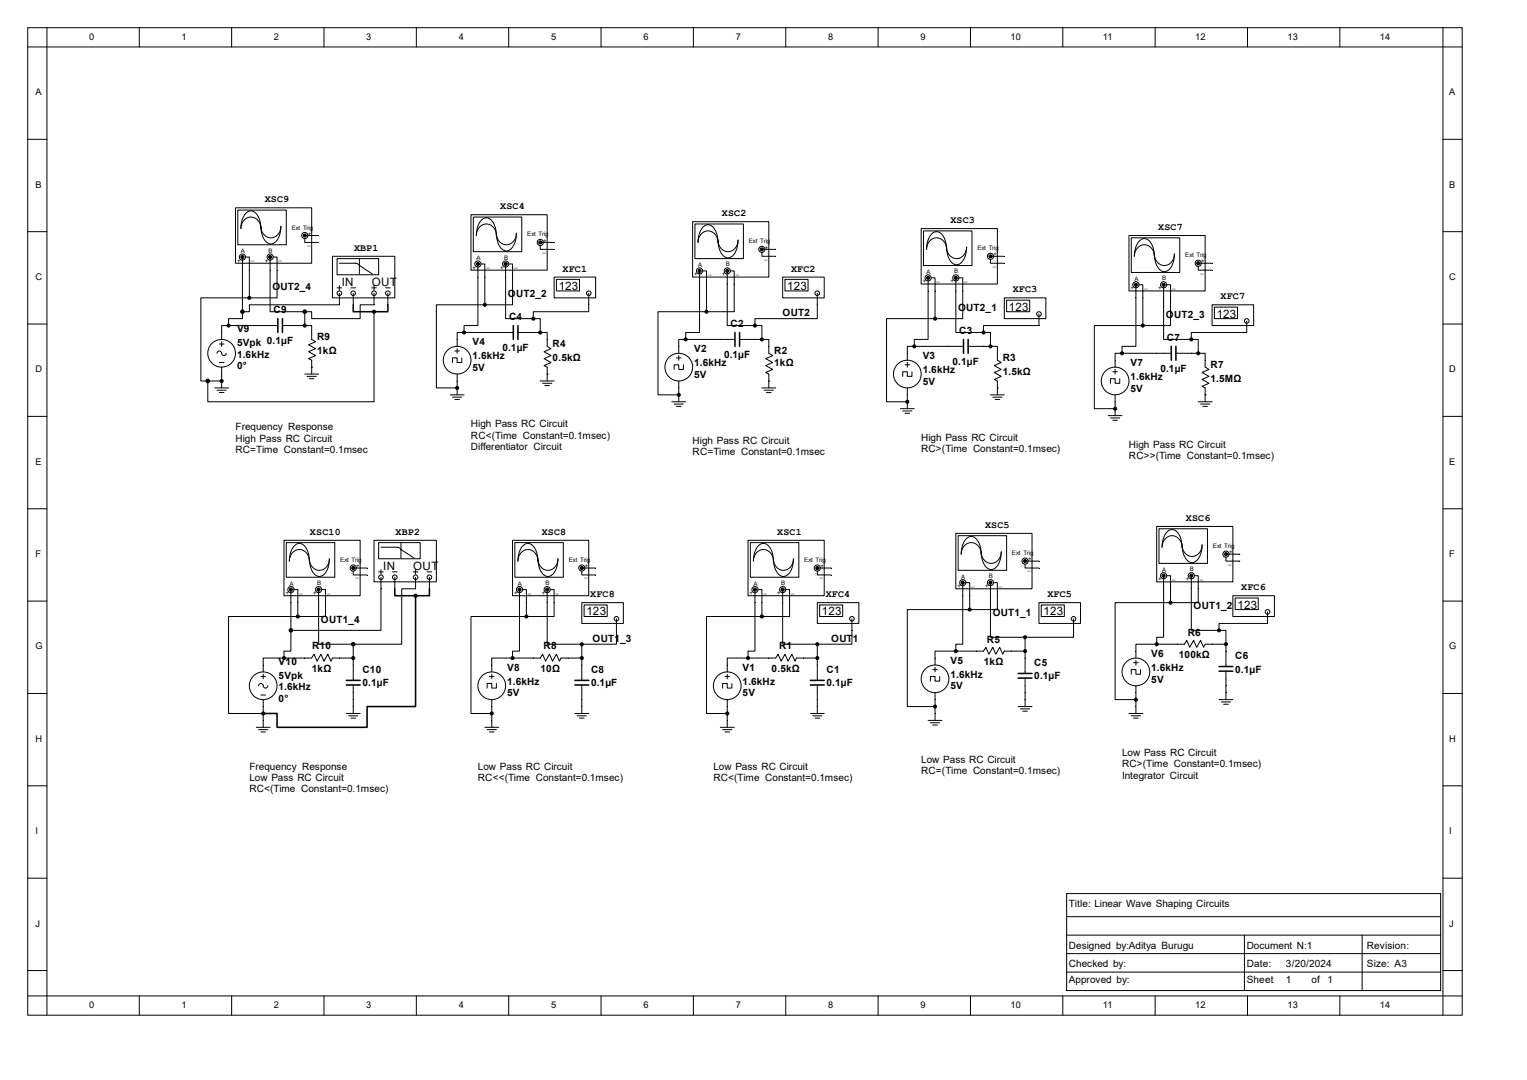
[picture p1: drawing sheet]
<svg xmlns="http://www.w3.org/2000/svg" width="420mm" height="297mm" viewBox="0 0 420 297" stroke-linecap="round" stroke-linejoin="round" font-family="sans-serif">
<g fill="none" stroke="#000" stroke-width=".28">
<path d="M7.6 7.6h394.6v271.6h-394.6zM7.6 12.9h394.6M12.9 7.6v271.6M38.3 7.6v5.3M63.7 7.6v5.3M89.1 7.6v5.3M114.5 7.6v5.3M139.9 7.6v5.3M165.3 7.6v5.3M190.7 7.6v5.3M216.1 7.6v5.3M241.5 7.6v5.3"/>
<path d="M266.9 7.6v5.3M292.3 7.6v5.3M317.7 7.6v5.3M343.1 7.6v5.3M368.5 7.6v5.3M396.9 7.6v271.6M7.6 38.3h5.3M396.9 38.3h5.3M7.6 63.7h5.3M396.9 63.7h5.3M7.6 89.1h5.3M186.1 98.4h1.2"/>
<path d="M186.7 95.2v2M186.7 97.8v1.3M198.1 93.3h4M203.4 93.3h4.2M211.5 95.2v2l1 .6-1.9 .8 1.9 1.1-1.9 .8 1.9 1.1-1.9 .8 .9 .5v3.8M396.9 89.1h5.3M7.6 114.5h5.3M59.1 106.7h3.8M59.7 107.3h2.5M60.3 107.9h1.3M61 104.8v1.9M83.8 102.9h3.8"/>
<path d="M84.5 103.5h2.5M85.1 104.1h1.3M85.7 101v1.9M123.8 108.6h3.8M124.5 109.2h2.5M125.1 109.9h1.3M125.7 106.7v1.9M148.6 104.8h3.8M149.2 105.4h2.6M149.9 106h1.2M150.5 102.9v1.9M184.8 110.5h3.8"/>
<path d="M185.4 111.1h2.6M186.1 111.8h1.2M186.7 104.8v1.9M186.7 108.6v1.9M188 100.3v1.3h-1.3v-1.3h-1.3v1.3M209.5 106.7h3.9M210.2 107.3h2.5M210.8 107.9h1.3M247.6 112.4h3.9M248.3 113h2.5M248.9 113.7h1.3M249.6 110.5v1.9"/>
<path d="M272.4 108.6h3.8M273 109.2h2.6M273.7 109.9h1.3M274.3 106.7v1.9M304.8 114.3h3.8M305.4 114.9h2.6M306.1 115.6h1.2M306.7 112.4v1.9M329.6 110.5h3.8M330.2 111.1h2.5M330.8 111.8h1.3M331.5 108.6v1.9"/>
<path d="M396.9 114.5h5.3M7.6 139.9h5.3M396.9 139.9h5.3M7.6 165.3h5.3M396.9 165.3h5.3M7.6 190.7h5.3M72.4 198.1v1.9M95.2 196.2h3.9M95.9 196.8h2.5M96.5 197.5h1.3M97.2 194.3v1.9M135.3 198.1v1.9"/>
<path d="M158.1 196.2h3.8M158.7 196.8h2.6M159.4 197.5h1.3M160 194.3v1.9M200 198.1v1.9M222.9 196.2h3.8M223.5 196.8h2.6M224.2 197.5h1.2M224.8 194.3v1.9M255.3 198.1h3.8M255.9 198.8h2.5M256.5 199.4h1.3"/>
<path d="M257.2 196.2v1.9M280 194.3h3.8M280.7 194.9h2.5M281.3 195.6h1.3M281.9 192.4v1.9M310.5 196.2h3.8M311.1 196.8h2.6M311.8 197.5h1.3M312.4 194.3v1.9M335.3 192.4h3.8M335.9 193h2.6M336.5 193.7h1.3"/>
<path d="M337.2 190.5v1.9M396.9 190.7h5.3M7.6 216.1h5.3M70.5 200h3.8M71.1 200.7h2.6M71.8 201.3h1.2M133.3 200h3.9M134 200.7h2.5M134.6 201.3h1.3M198.1 200h3.8M198.8 200.7h2.5M199.4 201.3h1.3"/>
<path d="M396.9 216.1h5.3M7.6 241.5h5.3M293.4 245.7h102.8v26.7h-102.8zM293.4 252.1h102.8M293.4 257.2h102.8M342.3 257.2v15.2M374.6 257.2v15.2M396.9 241.5h5.3M7.6 266.9h5.3M7.6 273.9h394.6M38.3 273.9v5.3M63.7 273.9v5.3"/>
<path d="M89.1 273.9v5.3M114.5 273.9v5.3M139.9 273.9v5.3M165.3 273.9v5.3M190.7 273.9v5.3M216.1 273.9v5.3M241.5 273.9v5.3M266.9 273.9v5.3M292.3 273.9v5.3M293.4 262.3h102.8M293.4 267.3h102.8M317.7 273.9v5.3"/>
<path d="M343.1 273.9v5.3M368.5 273.9v5.3M396.9 266.9h5.3"/>
<circle cx="186.7" cy="101" r="3.8"/>
</g>
<path d="M202.1 91.4v3.8M203.4 91.4v3.8" fill="none" stroke="#000" stroke-width=".42"/>
<path d="M190.5 61h21v15.2h-21z" fill="#fff"/>
<path d="M190.5 61h21v15.2h-21z" fill="none" stroke="#000" stroke-width=".28"/>
<path d="M191.2 61.6h13.3v9.5h-13.3z" fill="#fff"/>
<path d="M191.1 61.6h13.4v9.5h-13.4zM193.2 62.6a1.96 1.96 0 0 1 1.9-.8 1.96 1.96 0 0 1 1.6 1.4 7.1 7.1 0 0 1 .8 3.5 2.78 2.78 0 0 0-2.8-3.2 2.78 2.78 0 0 0-2.7 3.2 6.7 6.7 0 0 1 1.2-4.1zM197.5 66a2.78 2.78 0 0 0 2.7 3.2 2.78 2.78 0 0 0 2.8-3.2 5.2 5.2 0 0 1-2.2 4.8 2.45 2.45 0 0 1-2.8-2z" fill="none" stroke="#000" stroke-width=".28"/>
<g fill="#fff" stroke="#000" stroke-width=".28">
<circle cx="200" cy="74.5" r=".85"/>
<circle cx="192.4" cy="74.5" r=".85"/>
<circle cx="209.6" cy="68.6" r=".85"/>
</g>
<g fill="none" stroke="#000" stroke-width=".28">
<path d="M192.4 74.9v3.2M193.3 74.5h1v3.6M200 74.5v3.6M200.9 74.5h1v3.6M209.5 69.4v1.1h3.9M209.8 68.6h3.6M249.6 97.2v1.9M249.6 99.7v1.3M261 95.2h4M266.3 95.2h4.2M274.3 97.2v1.9l1.1 .6-1.9 .8 1.9 1.1-1.9 .8 1.9 1.1-1.9 .9 .8 .4v1.9M248.9 100.3h1.3"/>
<path d="M249.6 106.7v1.9M250.8 102.2v1.3h-1.2v-1.3h-1.3v1.3"/>
<circle cx="249.6" cy="102.9" r="3.8"/>
</g>
<g fill="#000" stroke="#000" stroke-width=".28">
<circle cx="192.4" cy="74.5" r=".42"/>
<circle cx="200" cy="74.5" r=".42"/>
<circle cx="209.5" cy="68.6" r=".42"/>
<circle cx="188.6" cy="93.3" r=".42"/>
<circle cx="194.3" cy="85.7" r=".42"/>
<circle cx="209.5" cy="93.3" r=".42"/>
<circle cx="186.7" cy="108.6" r=".42"/>
</g>
<path d="M265 93.3v3.9M266.3 93.3v3.9" fill="none" stroke="#000" stroke-width=".42"/>
<path d="M253.4 62.9h20.9v15.2h-20.9z" fill="#fff"/>
<path d="M253.4 62.9h20.9v15.2h-20.9z" fill="none" stroke="#000" stroke-width=".28"/>
<path d="M254 63.5h13.3v9.5h-13.3z" fill="#fff"/>
<path d="M254 63.5h13.3v9.5h-13.3zM256.1 64.5a1.96 1.96 0 0 1 1.9-.8 1.96 1.96 0 0 1 1.5 1.4 7.1 7.1 0 0 1 .8 3.5 2.78 2.78 0 0 0-2.7-3.2 2.78 2.78 0 0 0-2.8 3.2 6.7 6.7 0 0 1 1.3-4.1zM260.3 67.9a2.78 2.78 0 0 0 2.8 3.2 2.78 2.78 0 0 0 2.8-3.2 5.2 5.2 0 0 1-2.2 4.8 2.45 2.45 0 0 1-2.9-2z" fill="none" stroke="#000" stroke-width=".28"/>
<g fill="#fff" stroke="#000" stroke-width=".28">
<circle cx="262.9" cy="76.4" r=".85"/>
<circle cx="255.3" cy="76.4" r=".85"/>
<circle cx="272.4" cy="70.5" r=".85"/>
</g>
<g fill="none" stroke="#000" stroke-width=".28">
<path d="M255.3 76.8v3.2M256.1 76.4h1.1v3.6M262.9 76.4v3.6M263.7 76.4h1.1v3.6M272.4 71.3v1.1h3.8M272.6 70.5h3.6M125.1 96.5h1.3M125.7 93.3v1.9M125.7 95.9v1.3M127 98.4v1.3h-1.3v-1.3h-1.2v1.3M137.2 91.4h4M142.5 91.4h4.2"/>
<path d="M150.5 93.3v2l1.1 .6-2 .8 2 1.1-2 .8 2 1.1-2 .8 .9 .5v1.9M125.7 102.9v1.9"/>
<circle cx="125.7" cy="99.1" r="3.8"/>
</g>
<g fill="#000" stroke="#000" stroke-width=".28">
<circle cx="255.3" cy="76.4" r=".42"/>
<circle cx="262.9" cy="76.4" r=".42"/>
<circle cx="272.4" cy="70.5" r=".42"/>
<circle cx="251.5" cy="95.2" r=".42"/>
<circle cx="257.2" cy="87.6" r=".42"/>
<circle cx="272.4" cy="95.2" r=".42"/>
<circle cx="249.6" cy="110.5" r=".42"/>
</g>
<path d="M141.2 89.5v3.8M142.5 89.5v3.8" fill="none" stroke="#000" stroke-width=".42"/>
<path d="M129.6 59.1h20.9v15.2h-20.9z" fill="#fff"/>
<path d="M129.5 59.1h21v15.2h-21z" fill="none" stroke="#000" stroke-width=".28"/>
<path d="M130.2 59.7h13.3v9.5h-13.3z" fill="#fff"/>
<path d="M130.2 59.7h13.3v9.5h-13.3zM132.2 60.7a1.96 1.96 0 0 1 2-.8 1.96 1.96 0 0 1 1.5 1.4 7.1 7.1 0 0 1 .8 3.5 2.78 2.78 0 0 0-2.7-3.2 2.78 2.78 0 0 0-2.8 3.2 6.7 6.7 0 0 1 1.2-4.1zM136.5 64.1a2.78 2.78 0 0 0 2.8 3.2 2.78 2.78 0 0 0 2.7-3.2 5.2 5.2 0 0 1-2.2 4.8 2.45 2.45 0 0 1-2.8-2z" fill="none" stroke="#000" stroke-width=".28"/>
<g fill="#fff" stroke="#000" stroke-width=".28">
<circle cx="139.1" cy="72.6" r=".85"/>
<circle cx="131.4" cy="72.6" r=".85"/>
<circle cx="148.6" cy="66.7" r=".85"/>
</g>
<g fill="none" stroke="#000" stroke-width=".28">
<path d="M131.4 73v3.2M132.3 72.6h1v3.6M139.1 72.6v3.6M139.9 72.6h1.1v3.6M148.6 67.5v1.1h3.8M148.8 66.7h3.6M199.4 186.1h1.3M200 182.9v1.9M200 185.4v1.3M200 192.4v1.9M201.3 188v1.2h-1.3v-1.2h-1.2v1.2M211.5 181h1.9l.6-1.1 .8 1.9 1.1-1.9 .8 1.9 1.1-1.9 .9 1.9 .4-.8h1.9"/>
<path d="M224.8 182.9v4.2M224.8 188.4v4"/>
<circle cx="200" cy="188.6" r="3.8"/>
</g>
<g fill="#000" stroke="#000" stroke-width=".28">
<circle cx="131.4" cy="72.6" r=".42"/>
<circle cx="139.1" cy="72.6" r=".42"/>
<circle cx="148.6" cy="66.7" r=".42"/>
<circle cx="127.6" cy="91.4" r=".42"/>
<circle cx="133.3" cy="83.8" r=".42"/>
<circle cx="148.6" cy="91.4" r=".42"/>
<circle cx="125.7" cy="106.7" r=".42"/>
</g>
<path d="M222.9 187.1h3.8M222.9 188.4h3.8" fill="none" stroke="#000" stroke-width=".42"/>
<path d="M205.8 148.6h20.9v15.2h-20.9z" fill="#fff"/>
<path d="M205.7 148.6h21v15.2h-21z" fill="none" stroke="#000" stroke-width=".28"/>
<path d="M206.4 149.3h13.3v9.4h-13.3z" fill="#fff"/>
<path d="M206.4 149.2h13.3v9.5h-13.3zM208.4 150.3a1.96 1.96 0 0 1 2-.8 1.96 1.96 0 0 1 1.5 1.4 7.1 7.1 0 0 1 .8 3.4 2.78 2.78 0 0 0-2.7-3.2 2.78 2.78 0 0 0-2.8 3.2 6.7 6.7 0 0 1 1.2-4zM212.7 153.7a2.78 2.78 0 0 0 2.8 3.1 2.78 2.78 0 0 0 2.7-3.1 5.2 5.2 0 0 1-2.2 4.7 2.45 2.45 0 0 1-2.8-2z" fill="none" stroke="#000" stroke-width=".28"/>
<g fill="#fff" stroke="#000" stroke-width=".28">
<circle cx="215.3" cy="162.1" r=".85"/>
<circle cx="207.6" cy="162.1" r=".85"/>
<circle cx="224.8" cy="156.2" r=".85"/>
</g>
<g fill="none" stroke="#000" stroke-width=".28">
<path d="M224.8 157.1v1h3.8M225 156.2h3.6M207.6 162.6v3.1M208.5 162.1h1v3.6M215.3 162.1v3.6M216.1 162.1h1.1v3.6M268.6 179.1h1.9l.6-1.1 .9 1.9 1.1-1.9 .8 1.9 1.1-1.9 .8 1.9 .4-.8h1.9M256.5 184.1h1.3M257.2 181v1.9M257.2 183.5v1.3M257.2 190.5v1.9M258.4 186.1v1.2h-1.2v-1.2h-1.3v1.2"/>
<path d="M281.9 181v4.2M281.9 186.5v4"/>
<circle cx="257.2" cy="186.7" r="3.8"/>
</g>
<g fill="#000" stroke="#000" stroke-width=".28">
<circle cx="224.8" cy="156.2" r=".42"/>
<circle cx="207.6" cy="162.1" r=".42"/>
<circle cx="209.5" cy="169.5" r=".42"/>
<circle cx="215.3" cy="162.1" r=".42"/>
<circle cx="200" cy="196.2" r=".42"/>
<circle cx="205.7" cy="181" r=".42"/>
<circle cx="224.8" cy="181" r=".42"/>
</g>
<path d="M280 185.2h3.8M280 186.5h3.8" fill="none" stroke="#000" stroke-width=".42"/>
<path d="M262.9 146.7h20.9v15.2h-20.9z" fill="#fff"/>
<path d="M262.9 146.7h20.9v15.2h-20.9z" fill="none" stroke="#000" stroke-width=".28"/>
<path d="M263.6 147.4h13.3v9.4h-13.3z" fill="#fff"/>
<path d="M263.5 147.3h13.4v9.5h-13.4zM265.6 148.4a1.96 1.96 0 0 1 1.9-.8 1.96 1.96 0 0 1 1.6 1.4 7.1 7.1 0 0 1 .8 3.4 2.78 2.78 0 0 0-2.8-3.2 2.78 2.78 0 0 0-2.7 3.2 6.7 6.7 0 0 1 1.2-4zM269.9 151.8a2.78 2.78 0 0 0 2.7 3.1 2.78 2.78 0 0 0 2.8-3.1 5.2 5.2 0 0 1-2.2 4.7 2.45 2.45 0 0 1-2.9-2z" fill="none" stroke="#000" stroke-width=".28"/>
<g fill="#fff" stroke="#000" stroke-width=".28">
<circle cx="272.4" cy="160.2" r=".85"/>
<circle cx="264.8" cy="160.2" r=".85"/>
<circle cx="281.9" cy="154.3" r=".85"/>
</g>
<g fill="none" stroke="#000" stroke-width=".28">
<path d="M281.9 155.2v1h3.8M282.2 154.3h3.5M264.8 160.7v3.1M265.6 160.2h1.1v3.6M272.4 160.2v3.6M273.3 160.2h1v3.6M312.4 179.1v1.9M323.8 177.2h2l.6-1.1 .8 1.9 1.1-1.9 .8 1.9 1.1-1.9 .8 1.9 .5-.8h1.9M337.2 179.1v4.2M311.8 182.2h1.3M312.4 181.6v1.3M312.4 188.6v1.9"/>
<path d="M313.7 184.1v1.3h-1.3v-1.3h-1.3v1.3M337.2 184.6v4"/>
<circle cx="312.4" cy="184.8" r="3.8"/>
</g>
<g fill="#000" stroke="#000" stroke-width=".28">
<circle cx="281.9" cy="154.3" r=".42"/>
<circle cx="262.9" cy="179.1" r=".42"/>
<circle cx="264.8" cy="160.2" r=".42"/>
<circle cx="266.7" cy="167.6" r=".42"/>
<circle cx="272.4" cy="160.2" r=".42"/>
<circle cx="281.9" cy="179.1" r=".42"/>
<circle cx="257.2" cy="194.3" r=".42"/>
</g>
<path d="M335.3 183.3h3.8M335.3 184.6h3.8" fill="none" stroke="#000" stroke-width=".42"/>
<path d="M318.2 144.8h20.9v15.2h-20.9z" fill="#fff"/>
<path d="M318.1 144.8h21v15.2h-21z" fill="none" stroke="#000" stroke-width=".28"/>
<path d="M318.8 145.5h13.3v9.4h-13.3z" fill="#fff"/>
<path d="M318.8 145.4h13.3v9.5h-13.3zM320.8 146.5a1.96 1.96 0 0 1 2-.8 1.96 1.96 0 0 1 1.5 1.4 7.1 7.1 0 0 1 .8 3.4 2.78 2.78 0 0 0-2.7-3.2 2.78 2.78 0 0 0-2.8 3.2 6.7 6.7 0 0 1 1.2-4zM325.1 149.9a2.78 2.78 0 0 0 2.8 3.1 2.78 2.78 0 0 0 2.7-3.1 5.2 5.2 0 0 1-2.2 4.7 2.45 2.45 0 0 1-2.8-2z" fill="none" stroke="#000" stroke-width=".28"/>
<g fill="#fff" stroke="#000" stroke-width=".28">
<circle cx="327.7" cy="158.3" r=".85"/>
<circle cx="320" cy="158.3" r=".85"/>
<circle cx="337.2" cy="152.4" r=".85"/>
</g>
<path d="M320 158.7v3.2M320.9 158.3h1v3.6M327.7 158.3v3.6M328.5 158.3h1.1v3.6M337.2 153.2v1.1h3.8M337.4 152.4h3.6" fill="none" stroke="#000" stroke-width=".28"/>
<g fill="#000" stroke="#000" stroke-width=".28">
<circle cx="320" cy="158.3" r=".42"/>
<circle cx="327.7" cy="158.3" r=".42"/>
<circle cx="337.2" cy="152.4" r=".42"/>
<circle cx="318.1" cy="177.2" r=".42"/>
<circle cx="321.9" cy="165.7" r=".42"/>
<circle cx="337.2" cy="177.2" r=".42"/>
<circle cx="312.4" cy="192.4" r=".42"/>
</g>
<path d="M152.4 76.2h11.4v5.7h-11.4z" fill="#fff"/>
<path d="M152.4 76.2h11.4v5.7h-11.4z" fill="none" stroke="#000" stroke-width=".28"/>
<circle cx="161.9" cy="80.6" r=".64" fill="#fff" stroke="#000" stroke-width=".28"/>
<path d="M161.9 80.6v1.3" fill="none" stroke="#000" stroke-width=".28"/>
<path d="M153.1 76.9h6.3v3.1h-6.3z" fill="#fff"/>
<path d="M153 76.8h6.4v3.2h-6.4zM161.9 81.9v1.9" fill="none" stroke="#000" stroke-width=".28"/>
<g fill="#000" stroke="#000" stroke-width=".28">
<circle cx="146.7" cy="87.6" r=".42"/>
<circle cx="207.6" cy="89.5" r=".42"/>
</g>
<path d="M215.3 76.2h11.4v5.7h-11.4z" fill="#fff"/>
<path d="M215.3 76.2h11.4v5.7h-11.4z" fill="none" stroke="#000" stroke-width=".28"/>
<circle cx="224.8" cy="80.6" r=".64" fill="#fff" stroke="#000" stroke-width=".28"/>
<path d="M224.8 80.6v1.3" fill="none" stroke="#000" stroke-width=".28"/>
<path d="M215.9 76.9h6.3v3.1h-6.3z" fill="#fff"/>
<path d="M215.9 76.8h6.3v3.2h-6.3zM224.8 81.9v1.9" fill="none" stroke="#000" stroke-width=".28"/>
<path d="M276.3 82h11.4v5.6h-11.4z" fill="#fff"/>
<path d="M276.2 81.9h11.5v5.7h-11.5z" fill="none" stroke="#000" stroke-width=".28"/>
<circle cx="285.7" cy="86.4" r=".64" fill="#fff" stroke="#000" stroke-width=".28"/>
<path d="M285.7 86.4v1.2" fill="none" stroke="#000" stroke-width=".28"/>
<path d="M276.9 82.6h6.3v3.1h-6.3z" fill="#fff"/>
<path d="M276.9 82.5h6.3v3.2h-6.3zM285.7 87.6v1.9" fill="none" stroke="#000" stroke-width=".28"/>
<g fill="#000" stroke="#000" stroke-width=".28">
<circle cx="270.5" cy="91.4" r=".42"/>
<circle cx="224.8" cy="177.2" r=".42"/>
</g>
<path d="M224.8 165.8h11.4v5.6h-11.4z" fill="#fff"/>
<path d="M224.8 165.7h11.4v5.7h-11.4z" fill="none" stroke="#000" stroke-width=".28"/>
<circle cx="234.3" cy="170.2" r=".64" fill="#fff" stroke="#000" stroke-width=".28"/>
<path d="M234.3 170.2v1.2" fill="none" stroke="#000" stroke-width=".28"/>
<path d="M225.5 166.4h6.3v3.1h-6.3z" fill="#fff"/>
<path d="M225.4 166.4h6.4v3.1h-6.4zM234.3 171.4v2" fill="none" stroke="#000" stroke-width=".28"/>
<path d="M285.8 165.8h11.4v5.6h-11.4z" fill="#fff"/>
<path d="M285.7 165.7h11.5v5.7h-11.5z" fill="none" stroke="#000" stroke-width=".28"/>
<circle cx="295.3" cy="170.2" r=".64" fill="#fff" stroke="#000" stroke-width=".28"/>
<path d="M295.3 170.2v1.2" fill="none" stroke="#000" stroke-width=".28"/>
<path d="M286.4 166.4h6.3v3.1h-6.3z" fill="#fff"/>
<path d="M286.4 166.4h6.3v3.1h-6.3zM295.3 171.4v2" fill="none" stroke="#000" stroke-width=".28"/>
<circle cx="281.9" cy="175.3" r=".42" fill="#000" stroke="#000" stroke-width=".28"/>
<path d="M339.1 163.9h11.4v5.6h-11.4z" fill="#fff"/>
<path d="M339.1 163.8h11.4v5.7h-11.4z" fill="none" stroke="#000" stroke-width=".28"/>
<circle cx="348.6" cy="168.3" r=".64" fill="#fff" stroke="#000" stroke-width=".28"/>
<path d="M348.6 168.3v1.2" fill="none" stroke="#000" stroke-width=".28"/>
<path d="M339.8 164.5h6.3v3.1h-6.3z" fill="#fff"/>
<g fill="none" stroke="#000" stroke-width=".28">
<path d="M306.7 99.1v1.9M318.1 97.2h4.1M323.4 97.2h4.3M331.5 99.1v1.9l1 .6-1.9 .8 1.9 1.1-1.9 .9 1.9 1-1.9 .9 .9 .4v1.9M306.1 102.2h1.2M306.7 101.6v1.3M306.7 108.6v1.9M308 104.1v1.3h-1.3v-1.3h-1.3v1.3M339.7 164.5h6.4v3.1h-6.4zM348.6 169.5v1.9"/>
<circle cx="306.7" cy="104.8" r="3.8"/>
</g>
<circle cx="335.3" cy="173.4" r=".42" fill="#000" stroke="#000" stroke-width=".28"/>
<path d="M322.2 95.2v3.9M323.4 95.2v3.9" fill="none" stroke="#000" stroke-width=".42"/>
<path d="M310.6 64.8h20.9v15.2h-20.9z" fill="#fff"/>
<path d="M310.5 64.8h21v15.2h-21z" fill="none" stroke="#000" stroke-width=".28"/>
<path d="M311.2 65.4h13.3v9.5h-13.3z" fill="#fff"/>
<path d="M311.1 65.4h13.4v9.5h-13.4zM313.2 66.4a1.96 1.96 0 0 1 1.9-.8 1.96 1.96 0 0 1 1.6 1.4 7.1 7.1 0 0 1 .8 3.5 2.78 2.78 0 0 0-2.8-3.2 2.78 2.78 0 0 0-2.7 3.2 6.7 6.7 0 0 1 1.2-4.1zM317.5 69.9a2.78 2.78 0 0 0 2.8 3.1 2.78 2.78 0 0 0 2.7-3.1 5.2 5.2 0 0 1-2.2 4.7 2.45 2.45 0 0 1-2.8-2z" fill="none" stroke="#000" stroke-width=".28"/>
<g fill="#fff" stroke="#000" stroke-width=".28">
<circle cx="320" cy="78.3" r=".85"/>
<circle cx="312.4" cy="78.3" r=".85"/>
<circle cx="329.6" cy="72.4" r=".85"/>
</g>
<path d="M312.4 78.7v3.2M313.3 78.3h1v3.6M320 78.3v3.6M320.9 78.3h1v3.6M329.6 73.2v1.1h3.8M329.8 72.4h3.6" fill="none" stroke="#000" stroke-width=".28"/>
<g fill="#000" stroke="#000" stroke-width=".28">
<circle cx="312.4" cy="78.3" r=".42"/>
<circle cx="320" cy="78.3" r=".42"/>
<circle cx="329.6" cy="72.4" r=".42"/>
<circle cx="308.6" cy="97.2" r=".42"/>
<circle cx="314.3" cy="89.5" r=".42"/>
<circle cx="329.6" cy="97.2" r=".42"/>
<circle cx="306.7" cy="112.4" r=".42"/>
</g>
<path d="M333.4 83.9h11.4v5.6h-11.4z" fill="#fff"/>
<path d="M333.4 83.8h11.4v5.7h-11.4z" fill="none" stroke="#000" stroke-width=".28"/>
<circle cx="342.9" cy="88.3" r=".64" fill="#fff" stroke="#000" stroke-width=".28"/>
<path d="M342.9 88.3v1.2" fill="none" stroke="#000" stroke-width=".28"/>
<path d="M334.1 84.5h6.3v3.1h-6.3z" fill="#fff"/>
<g fill="none" stroke="#000" stroke-width=".28">
<path d="M334 84.5h6.4v3.1h-6.4zM342.9 89.5v1.9M134.6 186.1h1.3M135.3 182.9v1.9M135.3 185.4v1.3M135.3 192.4v1.9M136.5 188v1.2h-1.2v-1.2h-1.3v1.2M146.7 181h1.9l.6-1.1 .9 1.9 1-1.9 .9 1.9 1-1.9 .9 1.9 .4-.8h1.9M160 182.9v4.2M160 188.4v4"/>
<circle cx="135.3" cy="188.6" r="3.8"/>
</g>
<circle cx="327.7" cy="93.3" r=".42" fill="#000" stroke="#000" stroke-width=".28"/>
<path d="M158.1 187.1h3.8M158.1 188.4h3.8" fill="none" stroke="#000" stroke-width=".42"/>
<path d="M141 148.6h20.9v15.2h-20.9z" fill="#fff"/>
<path d="M141 148.6h20.9v15.2h-20.9z" fill="none" stroke="#000" stroke-width=".28"/>
<path d="M141.6 149.3h13.3v9.4h-13.3z" fill="#fff"/>
<path d="M141.6 149.2h13.3v9.5h-13.3zM143.7 150.3a1.96 1.96 0 0 1 1.9-.8 1.96 1.96 0 0 1 1.5 1.4 7.1 7.1 0 0 1 .9 3.4 2.78 2.78 0 0 0-2.8-3.2 2.78 2.78 0 0 0-2.7 3.2 6.7 6.7 0 0 1 1.2-4zM148 153.7a2.78 2.78 0 0 0 2.7 3.1 2.78 2.78 0 0 0 2.8-3.1 5.2 5.2 0 0 1-2.2 4.7 2.45 2.45 0 0 1-2.9-2z" fill="none" stroke="#000" stroke-width=".28"/>
<g fill="#fff" stroke="#000" stroke-width=".28">
<circle cx="150.5" cy="162.1" r=".85"/>
<circle cx="142.9" cy="162.1" r=".85"/>
<circle cx="160" cy="156.2" r=".85"/>
</g>
<path d="M160 157.1v1h3.8M160.2 156.2h3.6M142.9 162.6v3.1M143.7 162.1h1.1v3.6M150.5 162.1v3.6M151.3 162.1h1.1v3.6" fill="none" stroke="#000" stroke-width=".28"/>
<g fill="#000" stroke="#000" stroke-width=".28">
<circle cx="160" cy="156.2" r=".42"/>
<circle cx="142.9" cy="162.1" r=".42"/>
<circle cx="144.8" cy="169.5" r=".42"/>
<circle cx="150.5" cy="162.1" r=".42"/>
<circle cx="160" cy="177.2" r=".42"/>
<circle cx="135.3" cy="196.2" r=".42"/>
<circle cx="141" cy="181" r=".42"/>
<circle cx="160" cy="181" r=".42"/>
</g>
<path d="M160.1 165.8h11.3v5.6h-11.3z" fill="#fff"/>
<path d="M160 165.7h11.4v5.7h-11.4z" fill="none" stroke="#000" stroke-width=".28"/>
<circle cx="169.5" cy="170.2" r=".64" fill="#fff" stroke="#000" stroke-width=".28"/>
<path d="M169.5 170.2v1.2" fill="none" stroke="#000" stroke-width=".28"/>
<path d="M160.7 166.4h6.3v3.1h-6.3z" fill="#fff"/>
<g fill="none" stroke="#000" stroke-width=".28">
<path d="M59.7 97.2a.68 .68 0 0 1 .8-.7 .68 .68 0 0 1 .5 .9l.6 .4 .4-.2 .2-.4M60.3 94.6h1.3M60.3 99.7h1.3M61 91.4v1.9M61 94v1.2M72.4 89.5h4M77.7 89.5h4.2M85.7 91.4v1.9l1.1 .7-1.9 .8 1.9 1.1-1.9 .8 1.9 1.1-1.9 .8 .8 .5v1.9M61 101v1.9M160.7 166.4h6.3v3.1h-6.3zM169.5 171.4v2"/>
<circle cx="61" cy="97.2" r="3.8"/>
</g>
<path d="M76.4 87.6v3.8M77.7 87.6v3.8" fill="none" stroke="#000" stroke-width=".42"/>
<path d="M64.8 57.2h20.9v15.2h-20.9z" fill="#fff"/>
<path d="M64.8 57.1h20.9v15.3h-20.9z" fill="none" stroke="#000" stroke-width=".28"/>
<path d="M65.4 57.8h13.3v9.5h-13.3z" fill="#fff"/>
<path d="M65.4 57.8h13.3v9.5h-13.3zM67.5 58.8a1.96 1.96 0 0 1 1.9-.8 1.96 1.96 0 0 1 1.5 1.4 7.1 7.1 0 0 1 .9 3.5 2.78 2.78 0 0 0-2.8-3.2 2.78 2.78 0 0 0-2.7 3.2 6.7 6.7 0 0 1 1.2-4.1zM71.8 62.2a2.78 2.78 0 0 0 2.7 3.2 2.78 2.78 0 0 0 2.8-3.2 5.2 5.2 0 0 1-2.2 4.8 2.45 2.45 0 0 1-2.9-2z" fill="none" stroke="#000" stroke-width=".28"/>
<g fill="#fff" stroke="#000" stroke-width=".28">
<circle cx="74.3" cy="70.7" r=".85"/>
<circle cx="66.7" cy="70.7" r=".85"/>
<circle cx="83.8" cy="64.8" r=".85"/>
</g>
<path d="M66.7 71.1v3.2M67.5 70.7h1.1v3.6M74.3 70.7v3.6M75.1 70.7h1.1v3.6M83.8 65.6v1.1h3.8M84 64.8h3.6" fill="none" stroke="#000" stroke-width=".28"/>
<g fill="#000" stroke="#000" stroke-width=".28">
<circle cx="66.7" cy="70.7" r=".42"/>
<circle cx="74.3" cy="70.7" r=".42"/>
<circle cx="83.8" cy="64.8" r=".42"/>
<circle cx="62.9" cy="89.5" r=".42"/>
<circle cx="68.6" cy="81.9" r=".42"/>
<circle cx="83.8" cy="89.5" r=".42"/>
<circle cx="61" cy="104.8" r=".42"/>
</g>
<path d="M91.5 70.5h17.1v11.4h-17.1z" fill="#fff"/>
<path d="M91.4 70.5h17.2v11.4h-17.2z" fill="none" stroke="#000" stroke-width=".28"/>
<path d="M92.8 71.2h11.3v4.4h-11.3z" fill="#fff"/>
<path d="M92.7 71.1h11.4v4.5h-11.4zM93.3 72.4h4.5l.7 .2 .4 .5M98.8 73l3.6 2.4M98.8 71.3v4.1" fill="none" stroke="#000" stroke-width=".28"/>
<circle cx="93.3" cy="80.6" r=".64" fill="#fff" stroke="#000" stroke-width=".28"/>
<path d="M92.7 79.2h1.3M93.3 80.6v1.3" fill="none" stroke="#000" stroke-width=".28"/>
<circle cx="97.2" cy="80.6" r=".64" fill="#fff" stroke="#000" stroke-width=".28"/>
<path d="M96.5 79.2h1.3M97.2 80.6v1.3" fill="none" stroke="#000" stroke-width=".28"/>
<circle cx="102.9" cy="80.6" r=".64" fill="#fff" stroke="#000" stroke-width=".28"/>
<path d="M102.2 79.2h1.3M102.9 80.6v1.3" fill="none" stroke="#000" stroke-width=".28"/>
<circle cx="106.7" cy="80.6" r=".64" fill="#fff" stroke="#000" stroke-width=".28"/>
<g fill="none" stroke="#000" stroke-width=".28">
<path d="M93.3 78.5v1.3M102.9 78.5v1.3M106 79.2h1.3M93.3 81.9v1.9M97.2 81.9v1.9M102.9 81.9v1.9M106.7 80.6v3.2M71.8 186.1h1.2M71.8 191.1h1.2M72.4 182.9v1.9M72.4 185.4v1.3M72.4 192.4v1.9"/>
<path d="M73.7 188.6a.68 .68 0 0 1-.8 .6 .68 .68 0 0 1-.6-.9l-.3-.3h-.5l-.4 .6M83.8 181h1.9l.7-1.1 .8 1.9 1.1-1.9 .8 1.9 1.1-1.9 .8 1.9 .4-.8h1.9M97.2 182.9v4.2M97.2 188.4v4"/>
<circle cx="72.4" cy="188.6" r="3.8"/>
</g>
<circle cx="102.9" cy="85.7" r=".42" fill="#000" stroke="#000" stroke-width=".28"/>
<g fill="#000" stroke="#000" stroke-width=".42">
<circle cx="66.7" cy="85.7" r=".42"/>
<circle cx="83.8" cy="85.7" r=".42"/>
<circle cx="57.1" cy="104.8" r=".42"/>
</g>
<path d="M95.2 187.1h3.9M95.2 188.4h3.9" fill="none" stroke="#000" stroke-width=".42"/>
<path d="M78.1 148.6h21v15.2h-21z" fill="#fff"/>
<path d="M78.1 148.6h21v15.2h-21z" fill="none" stroke="#000" stroke-width=".28"/>
<path d="M78.8 149.3h13.3v9.4h-13.3z" fill="#fff"/>
<path d="M78.7 149.2h13.4v9.5h-13.4zM80.8 150.3a1.96 1.96 0 0 1 1.9-.8 1.96 1.96 0 0 1 1.6 1.4 7.1 7.1 0 0 1 .8 3.4 2.78 2.78 0 0 0-2.8-3.2 2.78 2.78 0 0 0-2.7 3.2 6.7 6.7 0 0 1 1.2-4zM85.1 153.7a2.78 2.78 0 0 0 2.7 3.1 2.78 2.78 0 0 0 2.8-3.1 5.2 5.2 0 0 1-2.2 4.7 2.45 2.45 0 0 1-2.8-2z" fill="none" stroke="#000" stroke-width=".28"/>
<g fill="#fff" stroke="#000" stroke-width=".28">
<circle cx="87.6" cy="162.1" r=".85"/>
<circle cx="80" cy="162.1" r=".85"/>
<circle cx="97.2" cy="156.2" r=".85"/>
</g>
<path d="M97.2 157.1v1h3.8M97.4 156.2h3.6M80 162.6v3.1M80.9 162.1h1v3.6M87.6 162.1v3.6M88.5 162.1h1v3.6" fill="none" stroke="#000" stroke-width=".28"/>
<g fill="#000" stroke="#000" stroke-width=".28">
<circle cx="97.2" cy="156.2" r=".42"/>
<circle cx="80" cy="162.1" r=".42"/>
<circle cx="81.9" cy="169.5" r=".42"/>
<circle cx="87.6" cy="162.1" r=".42"/>
<circle cx="72.4" cy="196.2" r=".42"/>
<circle cx="78.1" cy="181" r=".42"/>
<circle cx="97.2" cy="181" r=".42"/>
</g>
<path d="M102.9 148.6h17.1v11.4h-17.1z" fill="#fff"/>
<path d="M102.9 148.6h17.1v11.4h-17.1z" fill="none" stroke="#000" stroke-width=".28"/>
<path d="M104.2 149.3h11.4v4.4h-11.4z" fill="#fff"/>
<path d="M104.1 149.2h11.5v4.5h-11.5zM104.8 150.5h4.4l.7 .2 .5 .5M110.3 151.1l3.6 2.4M110.3 149.4v4.1" fill="none" stroke="#000" stroke-width=".28"/>
<circle cx="104.8" cy="158.7" r=".64" fill="#fff" stroke="#000" stroke-width=".28"/>
<path d="M104.1 157.3h1.3M104.8 158.7v1.3" fill="none" stroke="#000" stroke-width=".28"/>
<circle cx="108.6" cy="158.7" r=".64" fill="#fff" stroke="#000" stroke-width=".28"/>
<path d="M107.9 157.3h1.3M108.6 158.7v1.3" fill="none" stroke="#000" stroke-width=".28"/>
<circle cx="114.3" cy="158.7" r=".64" fill="#fff" stroke="#000" stroke-width=".28"/>
<path d="M113.7 157.3h1.2M114.3 158.7v1.3" fill="none" stroke="#000" stroke-width=".28"/>
<circle cx="118.1" cy="158.7" r=".64" fill="#fff" stroke="#000" stroke-width=".28"/>
<g fill="none" stroke="#000" stroke-width=".28">
<path d="M66.7 74.3v11.4M68.6 74.3v7.6M74.3 74.3v11.4h9.5M76.2 74.3v7.6h-7.6M131.4 76.2v13.3h-3.8v1.9M133.3 76.2v7.6M139.1 76.2v11.4h7.6M141 76.2v7.6h-7.7M192.4 78.1v13.3h-3.8v1.9M194.3 78.1v7.6M200 78.1v11.4h7.6M201.9 78.1v7.6h-7.6"/>
<path d="M62.9 89.5h-1.9v1.9M62.9 89.5h9.5M66.7 85.7v1.9h-3.8v1.9M68.6 81.9h-13.4v22.9h1.9M81.9 89.5h1.9M83.8 89.5h1.9v1.9M83.8 85.7v3.8M93.3 83.8h-24.7v1.9h-1.9M102.9 85.7v24.8h-45.8v-5.7M102.9 83.8h-3.8v3.8h-13.4v-1.9h-1.9M127.6 91.4h-1.9v1.9M127.6 91.4h9.6"/>
<path d="M133.3 83.8h-13.3v22.9h5.7v-1.9M146.7 87.6h1.9v3.8M146.7 91.4h1.9M148.6 91.4h1.9v1.9M161.9 83.8v1.9h-15.2v1.9M188.6 93.3h-1.9v1.9M188.6 93.3h9.5M194.3 85.7h-13.3v22.9h5.7v-1.9M207.6 89.5h1.9v3.8M207.6 93.3h1.9M209.5 93.3h2v1.9M224.8 83.8v3.8h-17.2v1.9"/>
<path d="M251.5 95.2h-1.9v2M251.5 95.2h9.5M255.3 80v13.3h-3.8v1.9M257.2 87.6h-13.4v22.9h5.8v-1.9M257.2 80v7.6M262.9 80v11.4h7.6M264.8 80v7.6h-7.6M270.5 91.4h1.9v3.8M270.5 95.2h1.9M272.4 95.2h1.9v2M285.7 89.5h-15.2v1.9M308.6 97.2h-1.9v1.9"/>
<path d="M308.6 97.2h9.5M312.4 81.9v13.3h-3.8v2M314.3 89.5h-13.3v22.9h5.7v-1.9M314.3 81.9v7.6M320 81.9v11.4h7.7M321.9 81.9v7.6h-7.6M327.7 93.3h1.9v3.9M327.7 97.2h1.9M329.6 97.2h1.9v1.9M342.9 91.4h-15.2v1.9M61 102.9v1.9h-3.9M85.7 101h.1"/>
<path d="M150.5 102.9h.1M211.5 104.8h.1M274.3 106.7h.1M331.5 108.6h.1M104.8 156.6v1.3M114.3 156.6v1.3M117.5 157.3h1.2M118.1 158.7v3.2M80 173.4v5.7h-1.9v1.9M80 165.7v7.7M81.9 169.5h-19v26.7h9.5M81.9 165.7v3.8"/>
<path d="M87.6 165.7v11.5h9.6M89.5 165.7v3.8h-7.6M97.2 177.2v5.7M104.8 160v13.4h-24.8M108.6 160v1.9M114.3 160v1.9h-3.8v15.3h-13.3M142.9 165.7v13.4h-1.9v1.9M144.8 169.5h-15.3v26.7h5.8M144.8 165.7v3.8M150.5 165.7v11.5h9.5M152.4 165.7v3.8h-7.6M160 177.2v5.7"/>
<path d="M169.5 173.4v3.8h-9.5M207.6 165.7v13.4h-1.9v1.9M209.5 169.5h-15.2v26.7h5.7M209.5 165.7v3.8M215.3 165.7v11.5h9.5M217.2 165.7v3.8h-7.7M224.8 177.2v5.7M234.3 173.4v3.8h-9.5M262.9 179.1h-5.7v1.9M262.9 179.1h5.7M264.8 163.8v13.4h-1.9v1.9M266.7 167.6h-17.1v26.7h7.6"/>
<path d="M266.7 163.8v3.8M272.4 163.8v11.5h9.5M274.3 163.8v3.8h-7.6M278.1 179.1h3.8M281.9 175.3v5.7M295.3 173.4v1.9h-13.4M318.1 177.2h-5.7v1.9M318.1 177.2h5.7M320 161.9v13.4h-1.9v1.9M321.9 165.7h-15.2v26.7h5.7M321.9 161.9v3.8M327.7 161.9v11.5h7.6"/>
<path d="M329.6 161.9v3.8h-7.7M333.4 177.2h3.8M335.3 173.4h1.9v3.8M337.2 177.2v1.9M348.6 171.4h-13.3v2M72.4 194.3v3.8M78.1 181h-5.7v1.9M78.1 181h5.7M93.3 181h3.9M97.2 192.4v1.9M135.3 194.3v3.8M141 181h-5.7v1.9"/>
<path d="M141 181h5.7M156.2 181h3.8M160 192.4v1.9M200 194.3v3.8M205.7 181h-5.7v1.9M205.7 181h5.8M221 181h3.8M224.8 192.4v1.9M257.2 192.4v3.8M281.9 190.5v1.9M312.4 190.5v3.8M337.2 188.6v1.9"/>
</g>
<circle cx="114.3" cy="163.8" r=".42" fill="#000" stroke="#000" stroke-width=".28"/>
<g fill="#000" stroke="#000" stroke-width=".42">
<circle cx="80" cy="173.4" r=".42"/>
<circle cx="97.2" cy="177.2" r=".42"/>
</g>
<path d="M97.2 83.8v1.9h9.5v-1.9M108.6 161.9v1.9h5.7M114.3 163.8v30.5h-13.3v5.7h-24.8v-3.8h-3.8M118.1 161.9v1.9h-3.8" fill="none" stroke="#000" stroke-width=".42"/>
<g font-size="3.2">
<text x="94" y="78.7">IN</text>
<text x="102.2" y="78.7">OUT</text>
<text x="153.7" y="79.7">123</text>
<text x="216.5" y="79.7">123</text>
<text x="277.5" y="85.4">123</text>
<text x="334.6" y="87.3">123</text>
<text x="105.4" y="156.8">IN</text>
<text x="113.7" y="156.8">OUT</text>
<text x="340.4" y="167.3">123</text>
<text x="161.3" y="169.2">123</text>
<text x="226.1" y="169.2">123</text>
<text x="287" y="169.2">123</text>
</g>
<g font-size="2.8">
<text x="72.8" y="55.6">XSC9</text>
<text x="137.6" y="57.5">XSC4</text>
<text x="198.5" y="59.4">XSC2</text>
<text x="261.4" y="61.3">XSC3</text>
<text x="318.6" y="63.2">XSC7</text>
<text x="97.4" y="69">XBP1</text>
<text x="154.7" y="74.7">XFC1</text>
<text x="217.6" y="74.7">XFC2</text>
<text x="74.9" y="79.8">OUT2_4</text>
<text x="139.7" y="81.7">OUT2_2</text>
<text x="278.6" y="80.4">XFC3</text>
<text x="335.7" y="82.3">XFC7</text>
<text x="75.2" y="86.1">C9</text>
<text x="140" y="88">C4</text>
<text x="201" y="89.9">C2</text>
<text x="215.3" y="87">OUT2</text>
<text x="263.5" y="85.5">OUT2_1</text>
<text x="320.7" y="87.4">OUT2_3</text>
<text x="65.2" y="91.4">V9</text>
<text x="65.2" y="95.2">5Vpk 0.1µF</text>
<text x="87.2" y="93.5">R9</text>
<text x="130" y="95">V4</text>
<text x="152" y="95.4">R4</text>
<text x="263.8" y="91.8">C3</text>
<text x="321" y="93.7">C7</text>
<text x="65.2" y="98.4">1.6kHz</text>
<text x="65.2" y="101.5">0°</text>
<text x="87.2" y="97.3">1kΩ</text>
<text x="130" y="98.8">1.6kHz</text>
<text x="130" y="102">5V</text>
<text x="138.2" y="96.5">0.1µF</text>
<text x="152" y="99.2">0.5kΩ</text>
<text x="190.9" y="96.9">V2</text>
<text x="190.9" y="100.7">1.6kHz</text>
<text x="199.1" y="98.4">0.1µF</text>
<text x="212.9" y="97.3">R2</text>
<text x="212.9" y="100.7">1kΩ</text>
<text x="253.8" y="98.8">V3</text>
<text x="262" y="100.3">0.1µF</text>
<text x="275.8" y="99.2">R3</text>
<text x="310.9" y="100.7">V7</text>
<text x="333" y="101.1">R7</text>
<text x="190.9" y="103.9">5V</text>
<text x="253.8" y="102.6">1.6kHz</text>
<text x="253.8" y="105.8">5V</text>
<text x="275.8" y="103">1.5kΩ</text>
<text x="310.9" y="104.5">1.6kHz</text>
<text x="310.9" y="107.7">5V</text>
<text x="319.2" y="102.2">0.1µF</text>
<text x="333" y="104.9">1.5MΩ</text>
<text x="64.8" y="118.3">Frequency Response</text>
<text x="129.5" y="117.4">High Pass RC Circuit</text>
<text x="64.8" y="121.5">High Pass RC Circuit</text>
<text x="64.8" y="124.6">RC=Time Constant=0.1msec</text>
<text x="129.5" y="120.6">RC&lt;(Time Constant=0.1msec)</text>
<text x="129.5" y="123.7">Differentiator Circuit</text>
<text x="190.5" y="122.1">High Pass RC Circuit</text>
<text x="190.5" y="125.3">RC=Time Constant=0.1msec</text>
<text x="253.4" y="121.2">High Pass RC Circuit</text>
<text x="253.4" y="124.4">RC&gt;(Time Constant=0.1msec)</text>
<text x="310.5" y="123.1">High Pass RC Circuit</text>
<text x="310.5" y="126.3">RC&gt;&gt;(Time Constant=0.1msec)</text>
<text x="326.2" y="143.3">XSC6</text>
<text x="85.3" y="147.1">XSC10</text>
<text x="108.8" y="147.1">XBP2</text>
<text x="149" y="147.1">XSC8</text>
<text x="213.8" y="147.1">XSC1</text>
<text x="270.9" y="145.2">XSC5</text>
<text x="162.3" y="164.2">XFC8</text>
<text x="227.1" y="164.2">XFC4</text>
<text x="288.1" y="164.2">XFC5</text>
<text x="328.3" y="167.4">OUT1_2</text>
<text x="341.4" y="162.3">XFC6</text>
<text x="88.3" y="171.2">OUT1_4</text>
<text x="273" y="169.3">OUT1_1</text>
<text x="85.9" y="178.6">R10</text>
<text x="149.5" y="178.6">R8</text>
<text x="163" y="176.5">OUT1_3</text>
<text x="214.3" y="178.6">R1</text>
<text x="228.6" y="176.5">OUT1</text>
<text x="271.4" y="176.7">R5</text>
<text x="326.7" y="174.8">R6</text>
<text x="76.6" y="182.8">V10</text>
<text x="85.8" y="184.7">1kΩ</text>
<text x="99.7" y="185">C10</text>
<text x="139.5" y="184.5">V8</text>
<text x="148.6" y="184.7">10Ω</text>
<text x="162.6" y="185">C8</text>
<text x="204.3" y="184.5">V1</text>
<text x="212.2" y="184.7">0.5kΩ</text>
<text x="227.3" y="185">C1</text>
<text x="261.4" y="182.6">V5</text>
<text x="270.6" y="182.8">1kΩ</text>
<text x="284.5" y="183">C5</text>
<text x="316.7" y="180.7">V6</text>
<text x="316.7" y="184.5">1.6kHz</text>
<text x="324.2" y="180.9">100kΩ</text>
<text x="339.7" y="181.1">C6</text>
<text x="339.7" y="185">0.1µF</text>
<text x="76.6" y="186.6">5Vpk</text>
<text x="76.6" y="189.8">1.6kHz</text>
<text x="99.7" y="188.8">0.1µF</text>
<text x="139.5" y="188.3">1.6kHz</text>
<text x="139.5" y="191.5">5V</text>
<text x="162.6" y="188.8">0.1µF</text>
<text x="204.3" y="188.3">1.6kHz</text>
<text x="204.3" y="191.5">5V</text>
<text x="227.3" y="188.8">0.1µF</text>
<text x="261.4" y="186.4">1.6kHz</text>
<text x="261.4" y="189.6">5V</text>
<text x="284.5" y="186.9">0.1µF</text>
<text x="316.7" y="187.7">5V</text>
<text x="76.6" y="193">0°</text>
<text x="253.4" y="209.7">Low Pass RC Circuit</text>
<text x="308.6" y="207.8">Low Pass RC Circuit</text>
<text x="68.6" y="211.6">Frequency Response</text>
<text x="68.6" y="214.8">Low Pass RC Circuit</text>
<text x="131.4" y="211.6">Low Pass RC Circuit</text>
<text x="131.4" y="214.8">RC&lt;&lt;(Time Constant=0.1msec)</text>
<text x="196.2" y="211.6">Low Pass RC Circuit</text>
<text x="196.2" y="214.8">RC&lt;(Time Constant=0.1msec)</text>
<text x="253.4" y="212.9">RC=(Time Constant=0.1msec)</text>
<text x="308.6" y="211">RC&gt;(Time Constant=0.1msec)</text>
<text x="308.6" y="214.1">Integrator Circuit</text>
<text x="68.6" y="217.9">RC&lt;(Time Constant=0.1msec)</text>
<text x="294" y="249.5">Title: Linear Wave Shaping Circuits</text>
<text x="294" y="260.9">Designed by:Aditya Burugu</text>
<text x="342.9" y="260.9">Document N:1</text>
<text x="375.9" y="260.9">Revision:</text>
<text x="294" y="266">Checked by:</text>
<text x="342.9" y="266">Date:</text>
<text x="353.7" y="266">3/20/2024</text>
<text x="375.9" y="266">Size: A3</text>
<text x="294" y="270.5">Approved by:</text>
<text x="342.9" y="270.5">Sheet</text>
<text x="353.7" y="270.5">1</text>
<text x="360.7" y="270.5">of</text>
<text x="365.1" y="270.5">1</text>
</g>
<g font-size="2.5">
<text x="24.6" y="11">0</text>
<text x="50" y="11">1</text>
<text x="75.4" y="11">2</text>
<text x="100.8" y="11">3</text>
<text x="126.2" y="11">4</text>
<text x="151.6" y="11">5</text>
<text x="177" y="11">6</text>
<text x="202.4" y="11">7</text>
<text x="227.8" y="11">8</text>
<text x="253.2" y="11">9</text>
<text x="277.9" y="11">10</text>
<text x="303.3" y="11">11</text>
<text x="328.7" y="11">12</text>
<text x="354.1" y="11">13</text>
<text x="379.5" y="11">14</text>
<text x="9.7" y="26.2">A</text>
<text x="398.6" y="26.2">A</text>
<text x="9.7" y="51.6">B</text>
<text x="398.6" y="51.6">B</text>
<text x="9.7" y="77">C</text>
<text x="398.6" y="77">C</text>
<text x="9.7" y="102.4">D</text>
<text x="398.6" y="102.4">D</text>
<text x="9.7" y="127.8">E</text>
<text x="398.6" y="127.8">E</text>
<text x="9.7" y="153.2">F</text>
<text x="398.6" y="153.2">F</text>
<text x="9.7" y="178.6">G</text>
<text x="398.6" y="178.6">G</text>
<text x="9.7" y="204">H</text>
<text x="398.6" y="204">H</text>
<text x="9.7" y="229.4">I</text>
<text x="398.6" y="229.4">I</text>
<text x="9.7" y="254.8">J</text>
<text x="398.6" y="254.8">J</text>
<text x="24.6" y="277.2">0</text>
<text x="50" y="277.2">1</text>
<text x="75.4" y="277.2">2</text>
<text x="100.8" y="277.2">3</text>
<text x="126.2" y="277.2">4</text>
<text x="151.6" y="277.2">5</text>
<text x="177" y="277.2">6</text>
<text x="202.4" y="277.2">7</text>
<text x="227.8" y="277.2">8</text>
<text x="253.2" y="277.2">9</text>
<text x="277.9" y="277.2">10</text>
<text x="303.3" y="277.2">11</text>
<text x="328.7" y="277.2">12</text>
<text x="354.1" y="277.2">13</text>
<text x="379.5" y="277.2">14</text>
</g>
<g font-size="1.7">
<text x="80.2" y="63.1">Ext Trig</text>
<text x="84.7" y="64.8">+</text>
<text x="145" y="65">Ext Trig</text>
<text x="66.3" y="69.7">A</text>
<text x="69" y="71.6">_</text>
<text x="73.9" y="69.5">B</text>
<text x="76.6" y="71.6">_</text>
<text x="84.5" y="67.4">_</text>
<text x="131" y="71.6">A</text>
<text x="138.6" y="71.4">B</text>
<text x="149.2" y="69.3">_</text>
<text x="149.4" y="66.7">+</text>
<text x="206" y="66.9">Ext Trig</text>
<text x="210.2" y="71.2">_</text>
<text x="210.4" y="68.6">+</text>
<text x="268.8" y="68.8">Ext Trig</text>
<text x="273.3" y="70.5">+</text>
<text x="326" y="70.7">Ext Trig</text>
<text x="65.2" y="72.2">+</text>
<text x="72.8" y="72.2">+</text>
<text x="130" y="74.1">+</text>
<text x="133.8" y="73.5">_</text>
<text x="137.6" y="74.1">+</text>
<text x="141.4" y="73.5">_</text>
<text x="190.9" y="76">+</text>
<text x="192" y="73.5">A</text>
<text x="194.7" y="75.4">_</text>
<text x="198.5" y="76">+</text>
<text x="199.6" y="73.3">B</text>
<text x="202.4" y="75.4">_</text>
<text x="253.8" y="77.9">+</text>
<text x="254.8" y="75.4">A</text>
<text x="257.6" y="77.3">_</text>
<text x="261.4" y="77.9">+</text>
<text x="262.5" y="75.2">B</text>
<text x="265.2" y="77.3">_</text>
<text x="273" y="73.1">_</text>
<text x="312" y="77.3">A</text>
<text x="319.6" y="77.1">B</text>
<text x="330.2" y="75">_</text>
<text x="330.4" y="72.4">+</text>
<text x="310.9" y="79.8">+</text>
<text x="314.7" y="79.2">_</text>
<text x="318.6" y="79.8">+</text>
<text x="322.4" y="79.2">_</text>
<text x="93.6" y="154.6">Ext Trig</text>
<text x="156.4" y="154.6">Ext Trig</text>
<text x="221.2" y="154.6">Ext Trig</text>
<text x="278.3" y="152.7">Ext Trig</text>
<text x="282.8" y="154.3">+</text>
<text x="333.6" y="150.7">Ext Trig</text>
<text x="337.8" y="155">_</text>
<text x="338" y="152.4">+</text>
<text x="79.6" y="161.1">A</text>
<text x="87.2" y="160.9">B</text>
<text x="97.8" y="158.8">_</text>
<text x="98" y="156.3">+</text>
<text x="142.5" y="161.1">A</text>
<text x="150.1" y="160.9">B</text>
<text x="160.7" y="158.8">_</text>
<text x="160.9" y="156.3">+</text>
<text x="207.2" y="161.1">A</text>
<text x="214.8" y="160.9">B</text>
<text x="225.4" y="158.8">_</text>
<text x="225.6" y="156.3">+</text>
<text x="263.3" y="161.8">+</text>
<text x="264.4" y="159.2">A</text>
<text x="267.1" y="161.1">_</text>
<text x="270.9" y="161.8">+</text>
<text x="272" y="159">B</text>
<text x="274.7" y="161.1">_</text>
<text x="282.6" y="156.9">_</text>
<text x="318.6" y="159.9">+</text>
<text x="319.6" y="157.3">A</text>
<text x="322.4" y="159.2">_</text>
<text x="326.2" y="159.9">+</text>
<text x="327.2" y="157.1">B</text>
<text x="330" y="159.2">_</text>
<text x="78.5" y="163.7">+</text>
<text x="82.3" y="163">_</text>
<text x="86.1" y="163.7">+</text>
<text x="90" y="163">_</text>
<text x="141.4" y="163.7">+</text>
<text x="145.2" y="163">_</text>
<text x="149" y="163.7">+</text>
<text x="152.8" y="163">_</text>
<text x="206.2" y="163.7">+</text>
<text x="210" y="163">_</text>
<text x="213.8" y="163.7">+</text>
<text x="217.6" y="163">_</text>
</g>
</svg>
